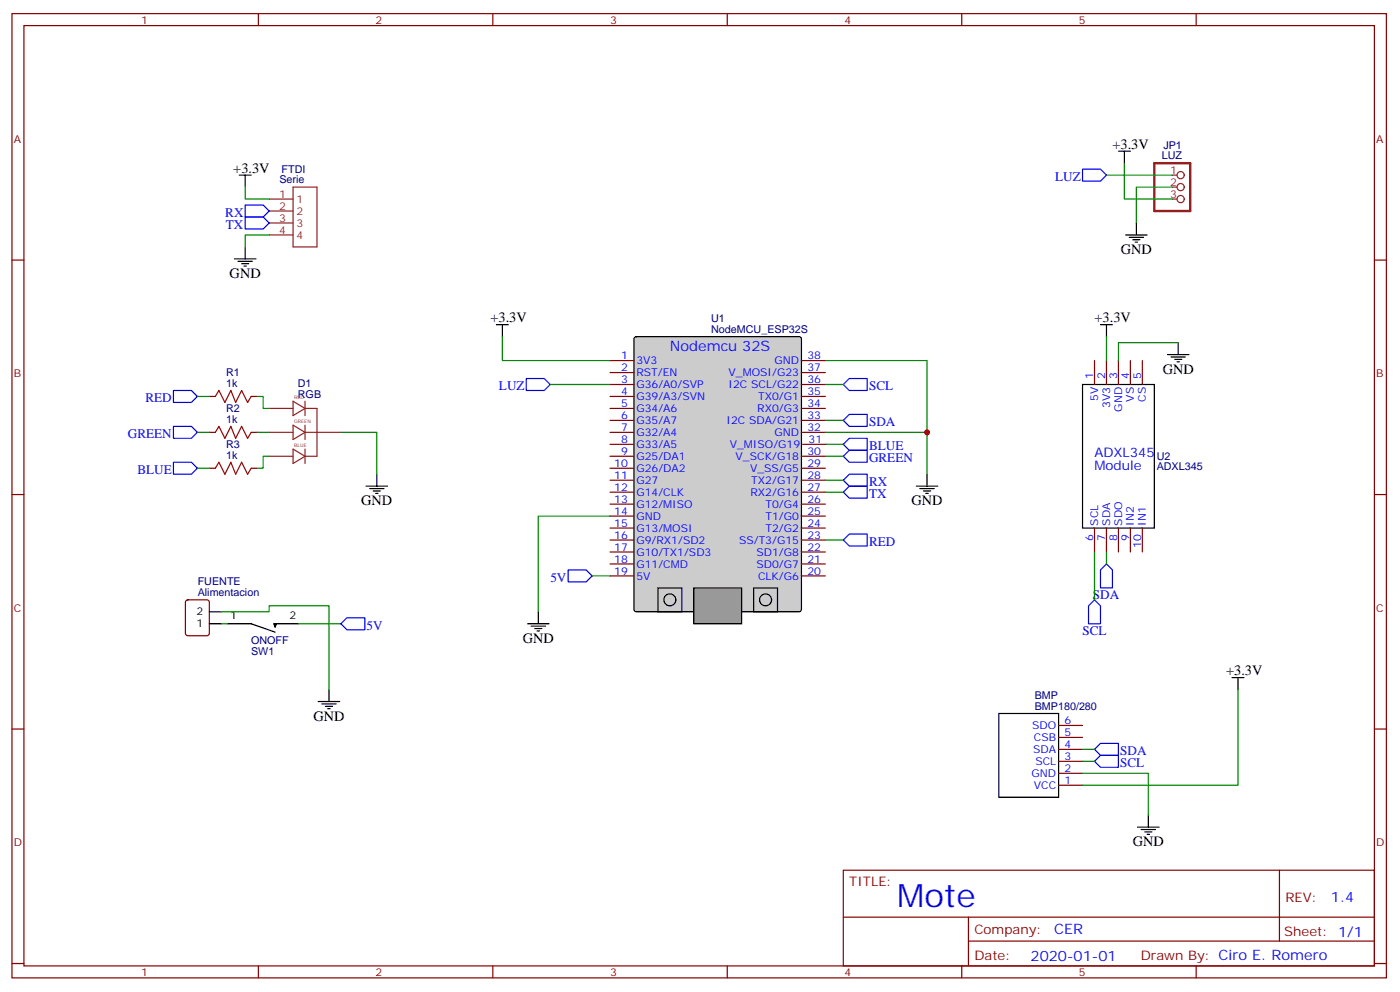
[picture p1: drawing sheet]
<svg xmlns="http://www.w3.org/2000/svg" width="413mm" height="293mm" viewBox="0 0 413 293" stroke-linecap="round" stroke-linejoin="round" font-family="sans-serif">
<g fill="none" stroke="#870000" stroke-width=".35">
<path d="M3.5 4h405.4v284.4h-405.4zM7.1 7.5h398.2v277.3h-398.2zM76.2 4v3.5M145.3 4v3.5M214.5 4v3.5M283.6 4v3.5M352.8 4v3.5M3.5 76.7h3.6M405.3 76.7h3.6M3.5 145.8h3.6M405.3 145.8h3.6M54.9 177.1l.5-.2h5.6l.7 .4v9.5l-.4 .6-5.9 .1-.7-.5v-9.4z"/>
<path d="M3.5 215h3.6M312.2 217.5h7.1M312.2 213.9h7.1M405.3 215h3.6M312.2 231.6h7.1M312.2 228h7.1M312.2 224.5h7.1M312.2 221h7.1M248.7 256.6h156.6v28.2h-156.6zM377.3 256.6v20.9M248.7 270.5h156.5M285.6 277.5h119.6"/>
<path d="M285.6 270.5v14.1M3.5 284.1h3.6M76.2 284.8v3.6M145.3 284.8v3.6M214.5 284.8v3.6M283.6 284.8v3.6M352.8 284.8v3.6M405.3 284.1h3.6"/>
</g>
<g fill="none" stroke="#000" stroke-width=".35">
<path d="M70.6 51.6h3.5M72.3 51.6v3.6M69.1 76.3h6.4M70.2 77h4.2M71.3 77.8h2.1M72 78.5h.7M72.3 72.8v3.5M146.4 95.7h3.5M148.2 95.7v3.6M273.4 139.8v3.6M270.2 143.4h6.4M271.3 144.1h4.2"/>
<path d="M272.3 144.8h2.2M273 145.5h.8M61.7 183.9h3.6M61.7 180.4h3.6M67 183.9h7.1l7 2.5M80.8 183.9h.7l-.4 1.1zM81.1 183.9h7.1M363.4 199.8h3.5M365.1 199.8v3.5M93.8 206.9h6.4M94.9 207.6h4.2M96 208.3h2.1"/>
<path d="M96.7 209h.7M97 203.3v3.6M294.6 210.4h17.6v24.7h-17.6zM335.5 243.9h6.3M336.5 244.6h4.3M337.6 245.3h2.1M338.3 246h.7M338.7 240.4v3.5"/>
</g>
<path d="M72.3 55.2v3.5h7.1M79.4 69.3h-7.1v3.5M65.3 180.4h14.1v-1.8h17.6v24.7M65.3 183.9h1.7M88.2 183.9h12.3M365.1 203.3v28.3h-45.8M319.3 228h19.4v12.4M319.3 224.5h3.5M319.3 221h3.5" fill="none" stroke="#008700" stroke-width=".35"/>
<path d="M72.3 64h5.3l1.8 1.8-1.8 1.7h-5.3zM72.3 60.5h5.3l1.8 1.7-1.8 1.8h-5.3zM250.5 111.6h5.3v3.5h-5.3l-1.8-1.7zM250.5 122.2h5.3v3.5h-5.3l-1.8-1.7zM250.5 139.8h5.3v3.6h-5.3l-1.8-1.8zM250.5 143.4h5.3v3.5h-5.3l-1.8-1.8zM167.6 168.1h5.3l1.7 1.7-1.7 1.8h-5.3zM102.3 182.2h5.3v3.5h-5.3l-1.8-1.8zM324.6 219.2h5.2v3.5h-5.2l-1.8-1.7zM324.6 222.7h5.2v3.6h-5.2l-1.8-1.8z" fill="none" stroke="#00f" stroke-width=".35"/>
<path d="M79.4 58.7h7M86.4 55.2h7.1v17.6h-7.1zM79.4 62.2h7M79.4 65.8h7M79.4 69.3h7" fill="none" stroke="#8c2424" stroke-width=".35"/>
<path d="M187.2 99.5l.5-.2h48l.6 .4 .1 80-.5 .7h-48.2l-.7-.5v-79.9z" fill="#ccc" stroke="#000" stroke-width=".35"/>
<g fill="none" stroke="#870000" stroke-width=".35">
<path d="M179.9 109.9h7.1M179.9 113.4h7.1M179.9 116.9h7.1M179.9 106.3h7.1M236.4 109.9h7M236.4 113.4h7M236.4 116.9h7M236.4 106.3h7M179.9 120.4h7.1M179.9 124h7.1M179.9 127.5h7.1M179.9 131h7.1"/>
<path d="M179.9 134.5h7.1M179.9 138.1h7.1M236.4 120.4h7M236.4 124h7M236.4 127.5h7M236.4 134.5h7M236.4 138.1h7M236.7 131h7.1M179.9 141.6h7.1M179.9 145.1h7.1M179.9 148.7h7.1M179.9 152.2h7.1"/>
<path d="M179.9 155.7h7.1M179.9 159.2h7.1M236.4 141.6h7M236.4 145.1h7M236.4 148.7h7M236.4 152.2h7M236.4 155.7h7M236.4 159.2h7M179.9 162.8h7.1M179.9 166.3h7.1M179.9 169.8h7.1M236.4 162.8h7"/>
<path d="M236.4 166.3h7M236.4 169.8h7"/>
</g>
<path d="M204.6 173.4h14.1v10.5h-14.1z" fill="#999" stroke="#000" stroke-width=".35"/>
<g fill="none" stroke="#000" stroke-width=".35">
<path d="M329.8 44.6h3.6M331.6 44.6v3.5M332 69.3h6.3M333 70h4.3M334.1 70.7h2.1M334.8 71.4h.7M335.1 65.8v3.5M324.6 95.7h3.5M326.3 95.7v3.6M319.3 113.4h21.1v42.3h-21.1zM344.3 104.6h6.4M345.4 105.3h4.2"/>
<path d="M346.4 106h2.1M347.1 106.7h.7M347.5 101v3.6M111.1 139.8v3.6M107.9 143.4h6.4M109 144.1h4.2M110.1 144.8h2.1M110.8 145.5h.7M194 173.4h7.1v7h-7.1zM222.2 173.4h7.1v7h-7.1zM155.6 183.9h6.3M156.6 184.6h4.3"/>
<path d="M157.7 185.3h2.1M158.4 186.1h.7M158.7 180.4v3.5"/>
<circle cx="197.6" cy="176.9" r="1.76"/>
<circle cx="225.8" cy="176.9" r="1.76"/>
</g>
<g fill="none" stroke="#008700" stroke-width=".35">
<path d="M326.3 51.6h19.4M331.6 48.1v10.6h14.1M345.7 55.2h-10.6v10.6M148.2 99.3v7h31.7M326.3 99.3v7M58.2 116.9h3.5M75.8 116.9h1.8v3.5h1.8M162.3 113.4h17.6M243.4 106.3h30v33.5M243.4 113.4h5.3M347.5 101h-17.7v5.3M58.2 127.5h3.5"/>
<path d="M58.2 138.1h3.5M75.8 127.5h3.6M79.4 134.5h-1.8v3.6h-1.8M100.5 127.5h10.6v12.3M243.4 124h5.3M243.4 127.5h30M243.4 134.5h5.3M243.8 131h4.9M179.9 152.2h-21.2v28.2M243.4 141.6h5.3M243.4 145.1h5.3M243.4 159.2h5.3"/>
<path d="M174.6 169.8h5.3M322.8 162.8v14.1M326.3 162.8v3.5"/>
</g>
<path d="M340.4 48.1h10.6v14.1h-10.6z" fill="none" stroke="#8c2424" stroke-width=".71"/>
<g fill="none" stroke="#8c2424" stroke-width=".35">
<path d="M345.7 51.6h1.4M345.7 55.2h1.4M345.7 58.7h1.4M86.4 118.3l3.6 2.1-3.6 2.2zM90 118.3v4.3M79.4 120.4h7M79.4 127.5h7M79.4 134.5h7M86.4 125.4l3.6 2.1-3.6 2.1zM86.4 132.4l3.6 2.1-3.6 2.2zM90 120.4h3.5v14.1h-3.5M90 127.5h10.5"/>
<path d="M90 125.4v4.2M90 132.4v4.3"/>
<circle cx="348.2" cy="55.2" r="1.06"/>
<circle cx="348.2" cy="58.7" r="1.06"/>
<circle cx="348.2" cy="51.6" r="1.06"/>
</g>
<path d="M319.3 49.9h5.3l1.7 1.7-1.7 1.8h-5.3zM51.2 115.1h5.2l1.8 1.8-1.8 1.8h-5.2zM155.2 111.6h5.3l1.8 1.8-1.8 1.7h-5.3zM51.2 136.3h5.2l1.8 1.8-1.8 1.7h-5.2zM51.2 125.7h5.2l1.8 1.8-1.8 1.8h-5.2zM250.5 132.8h5.3v3.5h-5.3l-1.8-1.8zM250.5 129.3h5.3v3.5h-5.3l-1.8-1.8zM250.5 157.5h5.3v3.5h-5.3l-1.8-1.8zM322.8 176.9l1.8 1.7v5.3h-3.6v-5.3zM326.3 166.3l1.8 1.8v5.3h-3.5v-5.3z" fill="none" stroke="#00f" stroke-width=".35"/>
<g fill="none" stroke="#870000" stroke-width=".35">
<path d="M61.7 116.9h1.8M74.1 116.9h1.7M322.8 106.3v7.1M326.3 106.3v7.1M329.8 106.3v7.1M333.4 106.3v7.1M336.9 106.3v7.1M61.7 127.5h1.8M61.7 138.1h1.8M74.1 127.5h1.7M74.1 138.1h1.7M322.8 155.7v7.1"/>
<path d="M326.3 155.7v7.1M329.8 155.7v7.1M333.4 155.7v7.1M336.9 155.7v7.1"/>
</g>
<path d="M63.5 116.9l1.1-1.8 1.7 3.6 1.8-3.6 1.4 3.6 1.8-3.6 1.7 3.6 1.1-1.8M63.5 127.5l1.1-1.8 1.7 3.6 1.8-3.6 1.4 3.6 1.8-3.6 1.7 3.6 1.1-1.8M63.5 138.1l1.1-1.8 1.7 3.5 1.8-3.5 1.4 3.5 1.8-3.5 1.7 3.5 1.1-1.7" fill="none" stroke="#a10000" stroke-width=".35"/>
<circle cx="273.4" cy="127.5" r=".88" fill="#c00"/>
<text font-size="9.5" fill="#00f" x="264.6" y="267.6">Mote</text>
<g font-size="4.2">
<text x="328.1" y="43.9">+3.3V</text>
<text x="68.8" y="50.9">+3.3V</text>
<text x="330.6" y="74.9">GND</text>
<text x="67.7" y="82">GND</text>
<text x="144.6" y="95">+3.3V</text>
<text x="322.8" y="95">+3.3V</text>
<text x="342.9" y="110.2">GND</text>
<text x="106.5" y="149">GND</text>
<text x="268.8" y="149">GND</text>
<text x="154.2" y="189.6">GND</text>
<text x="361.6" y="199.1">+3.3V</text>
<text x="92.4" y="212.5">GND</text>
<text x="334.1" y="249.6">GND</text>
</g>
<g font-size="4.2" fill="#00f">
<text x="197.6" y="103.6">Nodemcu 32S</text>
<text x="392.5" y="265.9">1.4</text>
<text x="310.9" y="275.4">CER</text>
<text x="304" y="283.2">2020-01-01</text>
</g>
<g font-size="3.9" fill="#00f">
<text x="311.2" y="53.4">LUZ</text>
<text x="66.4" y="64">RX</text>
<text x="66.6" y="67.5">TX</text>
<text x="42.9" y="118.7">RED</text>
<text x="147.2" y="115.1">LUZ</text>
<text x="256.3" y="115.1">SCL</text>
<text x="256.3" y="125.7">SDA</text>
<text x="37.7" y="129.3">GREEN</text>
<text x="256.3" y="136.3">GREEN</text>
<text x="256.3" y="132.8">BLUE</text>
<text x="322.8" y="134.8">ADXL345</text>
<text x="40.5" y="139.8">BLUE</text>
<text x="256.3" y="143.4">RX</text>
<text x="322.8" y="138.7">Module</text>
<text x="256.3" y="146.9">TX</text>
<text x="256.3" y="161">RED</text>
<text x="162.3" y="171.6">5V</text>
<text x="322.3" y="176.7">SDA</text>
<text x="108.1" y="185.7">5V</text>
<text x="319.3" y="187.3">SCL</text>
<text x="330.4" y="226.3">SCL</text>
<text x="330.4" y="222.7">SDA</text>
</g>
<g font-size="3.9" fill="#800">
<text x="250.5" y="261.2">TITLE:</text>
<text x="379.1" y="265.9">REV:</text>
<text x="287.4" y="275.4">Company:</text>
<text x="378.7" y="276">Sheet: 1/1</text>
<text x="287.4" y="283.1">Date:</text>
<text x="336.4" y="283.2">Drawn By: Ciro E. Romero</text>
</g>
<g font-size="3.2" fill="#800">
<text x="41.6" y="7">1</text>
<text x="110.8" y="7">2</text>
<text x="179.9" y="7">3</text>
<text x="249.1" y="7">4</text>
<text x="318.2" y="7">5</text>
<text x="4.1" y="42.1">A</text>
<text x="405.9" y="42.1">A</text>
<text x="4.1" y="111.3">B</text>
<text x="405.9" y="111.3">B</text>
<text x="4.1" y="180.4">C</text>
<text x="405.9" y="180.4">C</text>
<text x="4.1" y="249.6">D</text>
<text x="405.9" y="249.6">D</text>
<text x="41.6" y="287.8">1</text>
<text x="110.8" y="287.8">2</text>
<text x="179.9" y="287.8">3</text>
<text x="249.1" y="287.8">4</text>
<text x="318.2" y="287.8">5</text>
</g>
<g font-size="3.2" fill="#000080">
<text x="342.6" y="46.9">LUZ</text>
<text x="343.1" y="44">JP1</text>
<text x="83" y="51">FTDI</text>
<text x="82.4" y="54.1">Serie</text>
<text x="209.7" y="95">U1</text>
<text x="209.7" y="98.2">NodeMCU_ESP32S</text>
<text x="66.7" y="110.9">R1</text>
<text x="66.7" y="114.1">1k</text>
<text x="87.9" y="117.3">RGB</text>
<text x="87.9" y="114.1">D1</text>
<text x="66.7" y="124.7">1k</text>
<text x="66.7" y="121.4">R2</text>
<text x="66.7" y="135.3">1k</text>
<text x="66.7" y="132">R3</text>
<text x="341.1" y="135.7">U2</text>
<text x="341.1" y="138.7">ADXL345</text>
<text x="58.3" y="172.6">FUENTE</text>
<text x="58.3" y="175.8">Alimentacion</text>
<text x="74" y="189.9">ONOFF</text>
<text x="74" y="193.2">SW1</text>
<text x="305.2" y="209.3">BMP180/280</text>
<text x="305.2" y="206.2">BMP</text>
</g>
<g font-size="3.2" fill="#8d2323">
<text x="345.1" y="51.3">1</text>
<text x="82.3" y="58.3">1</text>
<text x="87.5" y="59.8">1</text>
<text x="345.1" y="54.8">2</text>
<text x="345.1" y="58.3">3</text>
<text x="82.3" y="61.9">2</text>
<text x="82.3" y="65.4">3</text>
<text x="87.5" y="63.3">2</text>
<text x="82.3" y="68.9">4</text>
<text x="87.5" y="66.8">3</text>
<text x="87.5" y="70.3">4</text>
</g>
<g font-size="3.2" fill="#00f">
<text x="183.2" y="106">1</text>
<text x="187.7" y="107.4">3V3</text>
<text x="228.4" y="107.4">GND</text>
<text x="238.1" y="106">38</text>
<text x="183.2" y="109.5">2</text>
<text x="183.2" y="113">3</text>
<text x="187.7" y="110.9">RST/EN</text>
<text x="214.9" y="110.9">V_MOSI/G23</text>
<text x="238.1" y="113">36</text>
<text x="238.1" y="109.5">37</text>
<text x="322.4" y="111.6" transform="rotate(-90 322.4 111.6)">1</text>
<text x="326" y="111.6" transform="rotate(-90 326 111.6)">2</text>
<text x="329.5" y="111.6" transform="rotate(-90 329.5 111.6)">3</text>
<text x="333" y="111.6" transform="rotate(-90 333 111.6)">4</text>
<text x="336.5" y="111.6" transform="rotate(-90 336.5 111.6)">5</text>
<text x="183.2" y="116.6">4</text>
<text x="187.7" y="114.4">G36/A0/SVP</text>
<text x="187.7" y="118">G39/A3/SVN</text>
<text x="214.9" y="114.4">I2C SCL/G22</text>
<text x="223.6" y="118">TX0/G1</text>
<text x="238.1" y="116.6">35</text>
<text x="323.8" y="118.3" transform="rotate(-90 323.8 118.3)">5V</text>
<text x="334.4" y="118.4" transform="rotate(-90 334.4 118.4)">VS</text>
<text x="338" y="118.5" transform="rotate(-90 338 118.5)">CS</text>
<text x="183.2" y="120.1">5</text>
<text x="183.2" y="123.6">6</text>
<text x="187.7" y="121.5">G34/A6</text>
<text x="187.7" y="125">G35/A7</text>
<text x="214.3" y="125">I2C SDA/G21</text>
<text x="223.3" y="121.5">RX0/G3</text>
<text x="238.1" y="123.6">33</text>
<text x="238.1" y="120.1">34</text>
<text x="327.4" y="120.3" transform="rotate(-90 327.4 120.3)">3V3</text>
<text x="330.9" y="121.4" transform="rotate(-90 330.9 121.4)">GND</text>
<text x="183.2" y="127.1">7</text>
<text x="183.2" y="130.7">8</text>
<text x="187.7" y="128.6">G32/A4</text>
<text x="228.4" y="128.6">GND</text>
<text x="238.1" y="127.1">32</text>
<text x="238.5" y="130.7">31</text>
<text x="181.2" y="137.7">10</text>
<text x="183.2" y="134.2">9</text>
<text x="187.7" y="132.1">G33/A5</text>
<text x="187.7" y="135.6">G25/DA1</text>
<text x="215.2" y="132.1">V_MISO/G19</text>
<text x="217" y="135.6">V_SCK/G18</text>
<text x="238.1" y="137.7">29</text>
<text x="238.1" y="134.2">30</text>
<text x="181.2" y="141.3">11</text>
<text x="187.7" y="139.1">G26/DA2</text>
<text x="187.7" y="142.7">G27</text>
<text x="221.2" y="139.1">V_SS/G5</text>
<text x="221.6" y="142.7">TX2/G17</text>
<text x="238.1" y="141.3">28</text>
<text x="181.2" y="144.8">12</text>
<text x="181.2" y="148.3">13</text>
<text x="187.7" y="146.2">G14/CLK</text>
<text x="187.7" y="149.7">G12/MISO</text>
<text x="221.3" y="146.2">RX2/G16</text>
<text x="225.8" y="149.7">T0/G4</text>
<text x="238.1" y="148.3">26</text>
<text x="238.1" y="144.8">27</text>
<text x="181.2" y="151.8">14</text>
<text x="181.2" y="155.4">15</text>
<text x="187.7" y="153.2">GND</text>
<text x="225.8" y="153.2">T1/G0</text>
<text x="238.1" y="155.4">24</text>
<text x="238.1" y="151.8">25</text>
<text x="323.8" y="155" transform="rotate(-90 323.8 155)">SCL</text>
<text x="327.4" y="155" transform="rotate(-90 327.4 155)">SDA</text>
<text x="330.9" y="155" transform="rotate(-90 330.9 155)">SDO</text>
<text x="334.4" y="155" transform="rotate(-90 334.4 155)">IN2</text>
<text x="338" y="155" transform="rotate(-90 338 155)">IN1</text>
<text x="181.2" y="158.9">16</text>
<text x="187.7" y="156.8">G13/MOSI</text>
<text x="187.7" y="160.3">G9/RX1/SD2</text>
<text x="218" y="160.3">SS/T3/G15</text>
<text x="225.8" y="156.8">T2/G2</text>
<text x="238.1" y="158.9">23</text>
<text x="322.4" y="159.5" transform="rotate(-90 322.4 159.5)">6</text>
<text x="326" y="159.5" transform="rotate(-90 326 159.5)">7</text>
<text x="329.5" y="159.5" transform="rotate(-90 329.5 159.5)">8</text>
<text x="333" y="159.5" transform="rotate(-90 333 159.5)">9</text>
<text x="336.5" y="161.5" transform="rotate(-90 336.5 161.5)">10</text>
<text x="181.2" y="162.4">17</text>
<text x="181.2" y="165.9">18</text>
<text x="187.7" y="163.8">G10/TX1/SD3</text>
<text x="187.7" y="167.4">G11/CMD</text>
<text x="223.1" y="167.4">SD0/G7</text>
<text x="223.1" y="163.8">SD1/G8</text>
<text x="238.1" y="165.9">21</text>
<text x="238.1" y="162.4">22</text>
<text x="181.2" y="169.5">19</text>
<text x="187.7" y="170.9">5V</text>
<text x="223.6" y="170.9">CLK/G6</text>
<text x="238.1" y="169.5">20</text>
<text x="304.4" y="215">SDO</text>
<text x="314" y="213.6">6</text>
<text x="304.9" y="218.5">CSB</text>
<text x="314" y="220.6">4</text>
<text x="314" y="217.1">5</text>
<text x="304.7" y="222">SDA</text>
<text x="305.4" y="225.6">SCL</text>
<text x="314" y="227.7">2</text>
<text x="314" y="224.2">3</text>
<text x="304.2" y="229.1">GND</text>
<text x="304.9" y="232.6">VCC</text>
<text x="314" y="231.2">1</text>
</g>
<g font-size="3.2">
<text x="58" y="185">1</text>
<text x="58" y="181.5">2</text>
<text x="67.8" y="182.5">1</text>
<text x="85.4" y="182.5">2</text>
</g>
<g font-size="1.4" fill="#8d2323">
<text x="86.8" y="117.6">RED</text>
<text x="86.8" y="124.7">GREEN</text>
<text x="86.8" y="131.7">BLUE</text>
</g>
</svg>
